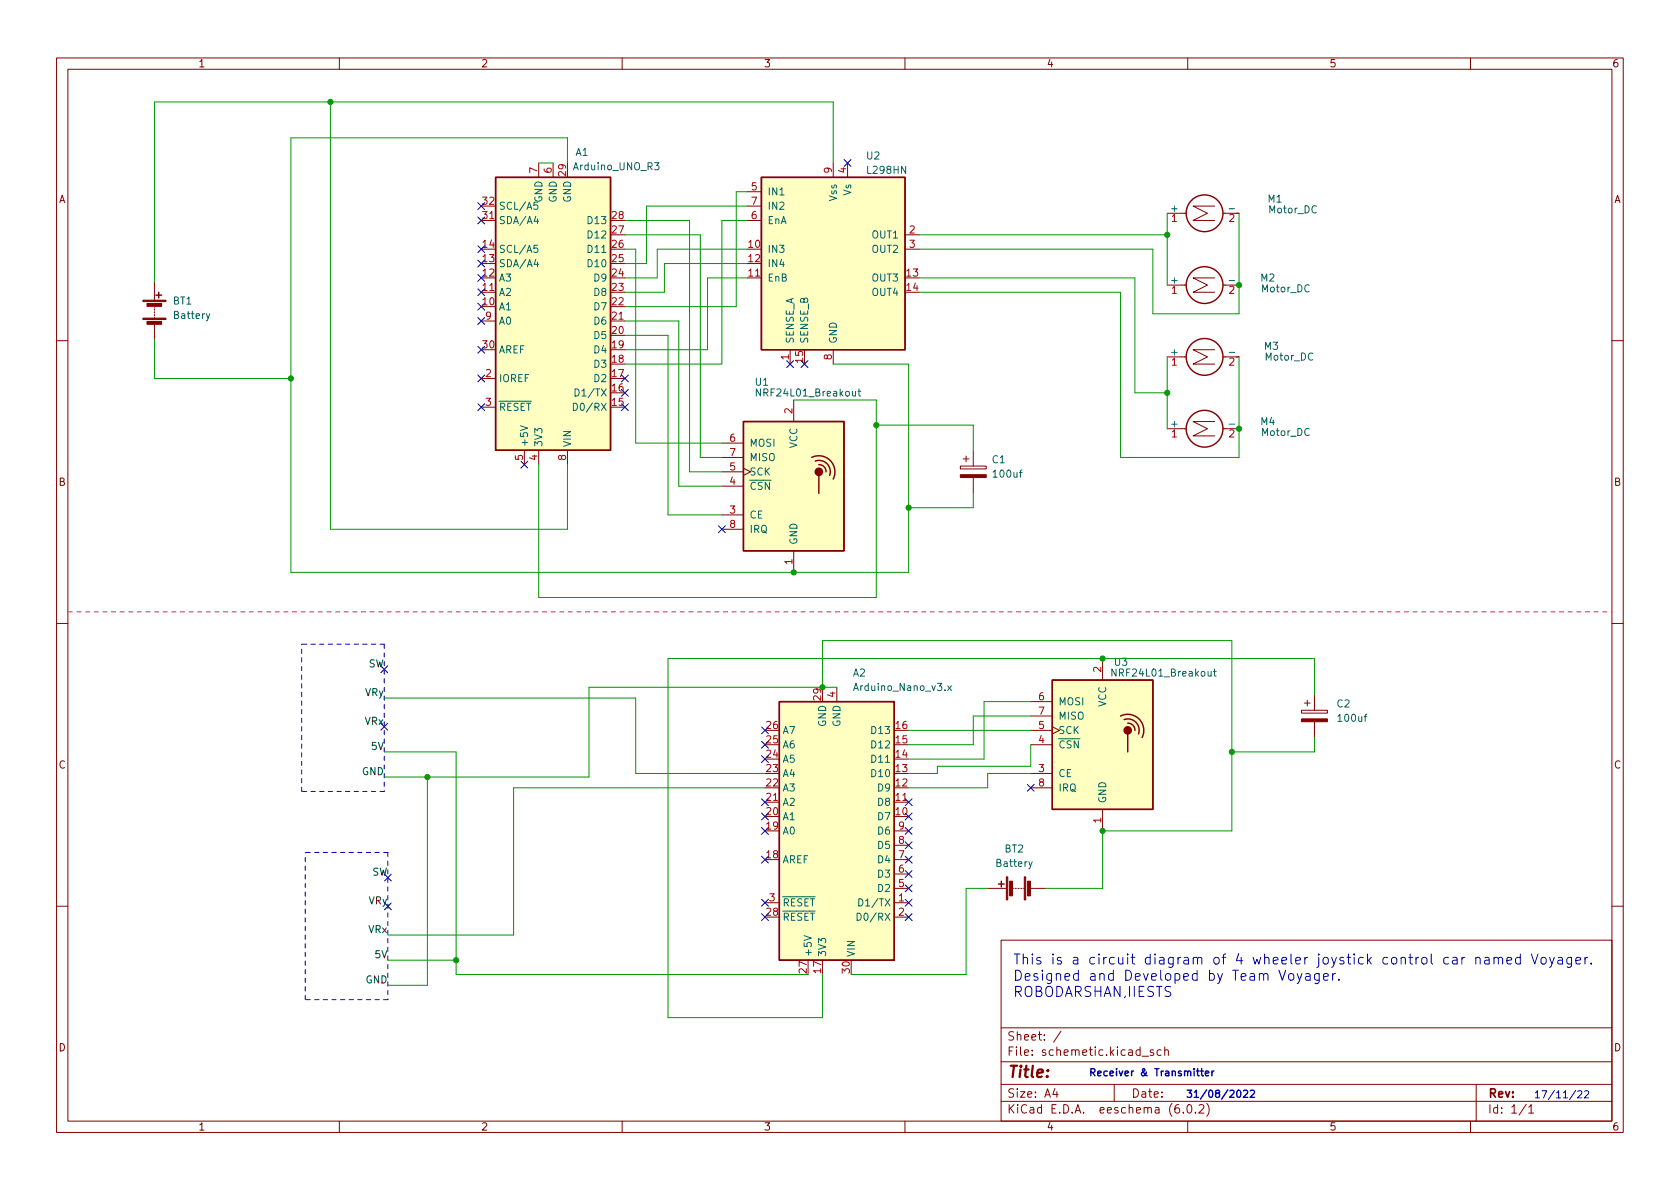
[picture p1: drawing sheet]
<svg xmlns="http://www.w3.org/2000/svg" width="297mm" height="210mm" viewBox="0 0 297 210" stroke-linecap="round" stroke-linejoin="round" font-family="sans-serif">
<g fill="none" stroke="#840000" stroke-width=".18">
<path d="M10 10.2h277v190.1h-277zM12 12.2h273v186.1h-273zM60 10.2v2M110 10.2v2M160 10.2v2M210 10.2v2M260 10.2v2M85.1 39h2.5M95.2 28.8v2.6M97.8 28.8v2.6M132.1 33.9h2.5M132.1 39h2.5"/>
<path d="M132.1 36.4h2.5M147.3 28.8v2.6M149.9 28.8v2.6M206.4 37.7h3.3M214.8 36.4h-3.9l2.6 1.3-2.6 1.3h3.9M216.2 37.7h2.9M27.3 49.8v3.3M27.3 54.1v.3M27.3 54.6v.3M27.3 55.1v.3M27.3 55.6v.3M27.3 56.1v.3"/>
<path d="M27.3 57.4v2.5M85.1 51.7h2.5M85.1 56.8h2.5M107.9 56.8h2.6M132.1 49.1h2.5M160 41.5h2.6M160 44.1h2.6M206.4 50.4h3.3M214.8 49.1h-3.9l2.6 1.3-2.6 1.3h3.9M216.2 50.4h2.9M10 60.2h2M85.1 66.9h2.5"/>
<path d="M85.1 72h2.5M92.7 79.6v2.6M95.2 79.6v2.6M100.3 79.6v2.6M127.6 78.4h3.8M139.7 61.8v2.6M140.3 70.7v3.8M147.3 61.8v2.6M172.1 79.6v2.8M206.4 75.8h3.3M206.4 63.1h3.3M214.8 74.5h-3.9l2.6 1.3-2.6 1.3h3.9"/>
<path d="M214.8 61.8h-3.9l2.6 1.3-2.6 1.3h3.9M216.2 75.8h2.9M216.2 63.1h2.9M285 60.2h2M127.6 91.1h3.8M127.6 86h3.8M127.6 83.4h3.8M127.6 80.9h3.8M127.6 93.6h3.8M131.4 82.8l1.3 .6-1.3 .7M140.3 97.4v3.8M169.8 82.4h4.6v.5h-4.6z"/>
<path d="M170.3 81.1h1M170.8 80.6v1.1M172.1 84.4v2.8M10 110.2h2M194.9 116.5v3.8M285 110.2h2M148 121.5v2.6M182.2 136.8h3.9M182.2 131.7h3.9M182.2 129.2h3.9M182.2 124.1h3.9M182.2 126.6h3.9"/>
<path d="M182.2 139.3h3.9M186.1 128.5l1.2 .7-1.2 .6M230.1 125.6h4.6v.5h-4.6zM230.6 124.3h1M231.1 123.8v1M232.4 122.8v2.8M232.4 127.6v2.8M135.3 159.6h2.5M135.3 141.9h2.5M158.1 159.6h2.6M158.1 141.9h2.6M158.1 157.1h2.6"/>
<path d="M158.1 154.6h2.6M158.1 152h2.6M158.1 149.5h2.6M158.1 146.9h2.6M174.6 157.1h3.3M178.9 157.1h.3M179.5 157.1h.2M180 157.1h.2M180.5 157.1h.2M181 157.1h.2M182.2 157.1h2.6M194.9 143.1v3.8"/>
<path d="M10 160.2h2M158.1 162.2h2.6M177 166.3h108v32h-108zM285 160.2h2M60 198.3v2M110 198.3v2M160 198.3v2M177 194.8h108M177 191.8h108M177 187.8h108M177 181.8h108M186.5 192.5l-.4 1h1"/>
<path d="M186.9 193v1M187.6 182.4l-1.3 1.9M197 191.8v3M201.9 186.8h1.2M203.9 185.7l-.3-.1-.2 .2v.3l.5 .1v.4h-.5M205.3 185.7l-.4-.1-.3 .3v.4l.1 .3h.6M205.9 185.8l.2-.2 .4 .1 .1 .9M205.9 185.1v1.5M208.4 195.3a.59 .59 0 0 0-.7 .7v.5l.2 .3h.4l.2-.1 .1-.5-.2-.2-.4-.1-.3 .3M209.2 196.7v.1M210 198.3v2M210.1 195.4l.1-.1a.81 .81 0 0 1 .6 .7 .81 .81 0 0 1-.3 .8h-.1a.81 .81 0 0 1-.6-.6 .81 .81 0 0 1 .3-.8z"/>
<path d="M211.4 196.7v.1M212 195.5l.6-.2 .2 .2 .1 .3-1 1h1M213.4 195.1a1.72 1.72 0 0 1 0 2.3M260 198.3v2M261 191.8v6.5M269.9 195.3l-1.3 1.9M270.3 195.8l.4-.5v1.5M270.3 196.8h.9"/>
</g>
<g fill="none" stroke="#840000" stroke-width=".25">
<path d="M87.6 31.4h20.3v48.2h-20.3zM134.6 31.4h25.4v30.4h-25.4zM27.6 52.2h1M28.1 51.7v1M131.4 74.5h17.8v22.9h-17.8zM143.5 80.9a2.84 2.84 0 0 1 3.3 .5 2.84 2.84 0 0 1 .5 3.3M144.1 81.5a1.99 1.99 0 0 1 2.1 .5 1.99 1.99 0 0 1 .5 2.1M144.8 82.2a1.23 1.23 0 0 1 1.2 1.2M144.8 84.1v3.1M137.8 124.1h20.3v45.7h-20.3zM186.1 120.3h17.7v22.8h-17.7zM198.1 126.6a2.84 2.84 0 0 1 3.3 .5 2.84 2.84 0 0 1 .5 3.3"/>
<path d="M198.8 127.2a1.99 1.99 0 0 1 2 .5 1.99 1.99 0 0 1 .5 2.1M199.4 127.9a1.23 1.23 0 0 1 1.3 1.3M199.4 129.8v3.2M176.5 156.3h1M177 155.8v1"/>
<circle cx="213" cy="37.7" r="3.3"/>
<circle cx="213" cy="50.4" r="3.3"/>
<circle cx="213" cy="75.8" r="3.3"/>
<circle cx="213" cy="63.1" r="3.3"/>
</g>
<g fill="#840000" stroke="#840000" stroke-width=".18">
<path d="M25.3 56.3h4v.2h-4z"/>
<path d="M25.3 53.1h4v.2h-4z"/>
<path d="M26 56.8h2.6v.5h-2.6z"/>
<path d="M26 53.7h2.6v.5h-2.6z"/>
<path d="M230.1 127.1h4.6v.5h-4.6z"/>
<path d="M169.8 83.9h4.6v.5h-4.6z"/>
<path d="M181.1 155.1h.3v4h-.3z"/>
<path d="M177.9 155.1h.3v4h-.3z"/>
<path d="M181.7 155.8h.5v2.6h-.5z"/>
<path d="M178.5 155.8h.5v2.6h-.5z"/>
</g>
<g fill="none" stroke="#006464" stroke-width=".18">
<path d="M94.7 38.2l-.3 .9h.8M95 35.7h-.6v.7l.2-.2 .4 .1 .1 .2-.1 .4-.1 .1-.5-.1M95 38.7v.9M115.7 28.8h.8l-.4 .4 .4 .2v.5l-.2 .1-.6-.1M37.1 55.5l-.4 1.1-.2 .1M94.7 45.8l-.3 1h.8M95 43.4h-.6v.6l.2-.1h.4l.1 .2-.1 .4-.1 .1-.5-.1M95 46.3v.9M92 75.3l1.3 .4-1.3 .4M101.4 71.3a.64 .64 0 0 1 .7 .6 .64 .64 0 0 1-.7 .7zM101.7 68.8a.64 .64 0 0 1 .7 .6 .64 .64 0 0 1-.7 .6zM151.7 69.2h.5"/>
<path d="M151.9 68.8v1.1l.3 .1M214.6 118.7h.4M214.7 118.3v1.1l.3 .2M167.6 121.3l.6 .8M168.2 121.3l-.6 .8M151.8 158.9a.64 .64 0 0 1 .8 .7 .64 .64 0 0 1-.8 .6zM182.5 152.4l-.4 1.1-.2 .1M142.2 165.5l1.2 .4-1.2 .4M151.5 161.5a.64 .64 0 0 1 .8 .6 .64 .64 0 0 1-.8 .6z"/>
</g>
<g fill="#ffffc2" stroke="#ffffc2" stroke-width=".18">
<path d="M137.8 124.1h20.3v45.7h-20.3z"/>
<path d="M186.1 120.3h17.7v22.8h-17.7z"/>
<path d="M131.4 74.5h17.8v22.9h-17.8z"/>
<path d="M134.6 31.4h25.4v30.4h-25.4z"/>
<path d="M87.6 31.4h20.3v48.2h-20.3z"/>
</g>
<g fill="#840000" stroke="#840000" stroke-width=".25">
<circle cx="199.4" cy="129.2" r=".63"/>
<circle cx="144.8" cy="83.4" r=".63"/>
</g>
<path d="M212.3 189.4h.5M212.5 189v1.1l.3 .1M213.1 189.8l.6-.1v-.2l-.4-.1-.2 .2 .1 .6h.5M214.3 189.4v.8M214.6 189.4l-.3 .2M218.8 192.9l.2-.1a.68 .68 0 0 1 .4 .6 .68 .68 0 0 1-.4 .7l-.2-.2-.1-.3zM219.9 192.9l.5-.1 .2 .3-.8 1h.8M221.1 192.9l.5-.1 .2 .3-.8 1h.8" fill="none" stroke="#0000c2" stroke-width=".25"/>
<g fill="none" stroke="#0000c2" stroke-width=".18">
<path d="M228 172.2a.48 .48 0 0 1 .8 .3v.5a.48 .48 0 0 1-.5 .4 .48 .48 0 0 1-.5-.4v-.5zM229.4 172.2l.4 1.1M230.2 172.2l-.6 1.6-.2 .1M230.9 172.2h.7v1.1M231.6 172.6l-.6 .1a.35 .35 0 0 0-.2 .3 .35 .35 0 0 0 .2 .3h.6M233.2 172.2v1.4a.48 .48 0 0 1-.7 .2M233.2 172.2h-.5l-.3 .3v.5l.2 .3h.6M234 172.7l.9-.1-.1-.4h-.5l-.3 .2 .1 .9h.7M235.6 172.2v1.1M236.1 172.2h-.3l-.2 .3M236.7 173.2v.1M260.9 169.5a.44 .44 0 0 1 .8 0v1"/>
<path d="M260.9 169.3v1.2M262.5 169.4h.7l.1 1.1M263.3 169.7l-.6 .1a.35 .35 0 0 0-.3 .3 .35 .35 0 0 0 .3 .4l.6-.1M264.2 169.5a.44 .44 0 0 1 .7 0v1M264.2 169.3v1.2M264.9 169.5l.3-.2 .4 .1 .1 1.1M266.4 169.9l.9-.2-.1-.3-.5-.1-.3 .2 .1 .9h.7M268.8 169.4l-.5-.1-.3 .3v.5l.1 .3h.7M268.8 168.7v1.8M270.8 168.7l.5 1.8 .6-1.8M272.6 169.4a.48 .48 0 0 1 .8 .2v.5a.48 .48 0 0 1-.5 .4 .48 .48 0 0 1-.5-.4v-.5zM274 169.3l.4 1.2"/>
<path d="M274.8 169.3l-.6 1.6-.2 .2M275.5 169.4h.7l.1 1.1M276.3 169.7l-.6 .1a.35 .35 0 0 0-.3 .3 .35 .35 0 0 0 .3 .4l.6-.1M277.9 169.3v1.4a.48 .48 0 0 1-.8 .3M277.9 169.4l-.5-.1-.4 .3v.5l.2 .3h.7M278.6 169.9l.9-.2-.1-.3-.5-.1-.3 .2 .1 .9h.7M280.2 169.3v1.2M280.7 169.3l-.3 .1-.2 .2M281.3 170.3v.2M278.6 192.8l-1.1 1.7M279 193l.4-.1 .3 .3-.8 .9h.8M280.2 193l.5-.1 .2 .3-.8 .9h.8"/>
</g>
<path d="M67.9 113.9v26M67.9 113.9h-14.6M53.3 139.9v-26M67.9 139.9h-14.6M68.6 150.7h-14.6M68.6 150.7v26.1M54 176.8v-26.1M68.6 176.8h-14.6" fill="none" stroke="#0000c2" stroke-width=".18" stroke-dasharray=".8 .8"/>
<path d="M12.1 108.2h273" fill="none" stroke="#ff2087" stroke-width=".18" stroke-dasharray=".8 .8"/>
<g fill="none" stroke="#009600" stroke-width=".18">
<path d="M58.4 18v75.6h41.9v-11.4M95.2 28.8h2.6M100.3 28.8v-4.4h-48.9v76.8h109.3v-36.8h-13.4M110.5 39h11.4v44.4h5.7M132.1 39h-4.5v25.4h-17.1M132.1 36.4h-17.8v10.2h-3.8M132.1 33.9h-1.9v20.3h-19.7M147.3 28.8v-10.8h-120v31.8M206.4 37.7v12.7M219.1 37.7v17.8h-15.3v-11.4h-41.2M27.3 59.9v7h24.1M110.5 44.1h1.9v34.3h15.2"/>
<path d="M110.5 41.5h13.3v39.4h3.8M110.5 56.8h9.5v29.2h7.6M110.5 59.3h7.6v31.8h9.5M132.1 44.1h-15.9v5h-5.7M132.1 49.1h-7v12.7h-14.6M132.1 46.6h-14.6v5.1h-7M162.6 41.5h43.8M162.6 49.1h38.1v20.4h5.7M162.6 51.7h35.5v29.2h21v-17.8M140.3 70.7h14.6v35h-59.7v-23.5M154.9 75.2h17.2v4.4M206.4 63.1v12.7"/>
<path d="M172.1 87.2v2.6h-11.4M67.9 133h12.7v39.3h62.3M67.9 123.4h44.5v13.4h22.9M75.6 137.4v36.8h-7M135.3 139.3h-44.5v26h-22.2M145.4 121.5v-8.2h72.4v33.6h-22.9v10.2h-10.1M148 121.5h-43.9v15.9h-36.2M160.7 129.2h21.5M182.2 126.6h-10.1v5.1h-11.4M182.2 136.8h-7.6v2.5h-13.9M182.2 131.7v3.8h-16.5v1.3h-5M182.2 124.1h-8.2v10.1h-13.3"/>
<path d="M232.4 122.8v-6.3h-114.3v63.5h27.3v-7.7M232.4 130.4v2.6h-14.6M174.6 157.1h-3.8v15.2h-20.3M68.6 169.8h12"/>
</g>
<g fill="none" stroke="#000084" stroke-width=".18">
<path d="M84.5 38.4l1.2 1.2M84.5 35.8l1.2 1.3M85.7 38.4l-1.2 1.2M85.7 35.8l-1.2 1.3M149.3 28.2l1.2 1.2M150.5 28.2l-1.2 1.2M84.5 56.2l1.2 1.2M84.5 48.5l1.2 1.3M84.5 51.1l1.2 1.2M84.5 46l1.2 1.2M84.5 53.6l1.2 1.2M84.5 43.5l1.2 1.2"/>
<path d="M85.7 56.2l-1.2 1.2M85.7 48.5l-1.2 1.3M85.7 51.1l-1.2 1.2M85.7 46l-1.2 1.2M85.7 53.6l-1.2 1.2M85.7 43.5l-1.2 1.2M84.5 71.4l1.2 1.2M84.5 66.3l1.2 1.2M84.5 61.2l1.2 1.3M85.7 71.4l-1.2 1.2M85.7 66.3l-1.2 1.2M85.7 61.2l-1.2 1.3"/>
<path d="M109.9 66.3l1.2 1.2M109.9 68.9l1.2 1.2M109.9 71.4l1.2 1.2M111.1 66.3l-1.2 1.2M111.1 68.9l-1.2 1.2M111.1 71.4l-1.2 1.2M139.1 63.8l1.2 1.2M140.3 63.8l-1.2 1.2M141.6 63.8l1.2 1.2M142.8 63.8l-1.2 1.2M92.1 81.6l1.2 1.2M93.3 81.6l-1.2 1.2"/>
<path d="M127 93l1.2 1.2M128.2 93l-1.2 1.2M67.3 117.7l1.3 1.3M68.6 117.7l-1.3 1.3M67.3 127.9l1.3 1.2M68.6 127.9l-1.3 1.2M134.6 128.5l1.3 1.3M134.6 133.6l1.3 1.2M134.6 131.1l1.3 1.2M135.9 128.5l-1.3 1.3M135.9 133.6l-1.3 1.2M135.9 131.1l-1.3 1.2"/>
<path d="M181.6 138.7l1.3 1.2M182.9 138.7l-1.3 1.2M68 154.6l1.2 1.2M68 159.7l1.2 1.2M69.2 154.6l-1.2 1.2M69.2 159.7l-1.2 1.2M134.6 143.8l1.3 1.2M134.6 146.3l1.3 1.2M134.6 141.2l1.3 1.3M134.6 159l1.3 1.2M134.6 151.4l1.3 1.2M135.9 143.8l-1.3 1.2"/>
<path d="M135.9 146.3l-1.3 1.2M135.9 141.2l-1.3 1.3M135.9 159l-1.3 1.2M135.9 151.4l-1.3 1.2M160 141.2l1.3 1.3M160 143.8l1.3 1.2M160 146.3l1.3 1.2M160 148.9l1.3 1.2M160 151.4l1.3 1.2M160 159l1.3 1.2M160 153.9l1.3 1.3M160 156.5l1.3 1.2"/>
<path d="M161.3 141.2l-1.3 1.3M161.3 143.8l-1.3 1.2M161.3 146.3l-1.3 1.2M161.3 148.9l-1.3 1.2M161.3 151.4l-1.3 1.2M161.3 159l-1.3 1.2M161.3 153.9l-1.3 1.3M161.3 156.5l-1.3 1.2M134.6 161.6l1.3 1.2M135.9 161.6l-1.3 1.2M160 161.6l1.3 1.2M161.3 161.6l-1.3 1.2"/>
</g>
<g fill="#009600" stroke="#009600" stroke-width=".18">
<circle cx="206.4" cy="69.5" r=".46"/>
<circle cx="219.1" cy="75.8" r=".46"/>
<circle cx="219.1" cy="50.4" r=".46"/>
<circle cx="206.4" cy="41.5" r=".46"/>
<circle cx="160.7" cy="89.8" r=".46"/>
<circle cx="154.9" cy="75.2" r=".46"/>
<circle cx="140.3" cy="101.2" r=".46"/>
<circle cx="80.6" cy="169.8" r=".46"/>
<circle cx="194.9" cy="146.9" r=".46"/>
<circle cx="194.9" cy="116.5" r=".46"/>
<circle cx="145.4" cy="121.5" r=".46"/>
<circle cx="217.8" cy="133" r=".46"/>
<circle cx="58.4" cy="18" r=".46"/>
<circle cx="51.4" cy="66.9" r=".46"/>
<circle cx="75.6" cy="137.4" r=".46"/>
</g>
<text font-size="2.8" fill="#840000" x="178" y="190.6">Title:</text>
<g font-size="2.5" fill="#0000c2">
<text x="179.1" y="170.6">This is a circuit diagram of 4 wheeler joystick control car named Voyager.</text>
<text x="179.1" y="173.4">Designed and Developed by Team Voyager.</text>
<text x="179.1" y="176.3">ROBODARSHAN,IIESTS</text>
</g>
<g font-size="2.1" fill="#840000">
<text x="178" y="184">Sheet: /</text>
<text x="178" y="186.7">File: schemetic.kicad_sch</text>
<text x="178" y="196.9">KiCad E.D.A. eeschema (6.0.2)</text>
<text x="178" y="194.1">Size: A4</text>
<text x="200" y="194.1">Date:</text>
<text x="263" y="194.1">Rev:</text>
<text x="263" y="196.9">Id: 1/1</text>
</g>
<g font-size="1.8" fill="#840000">
<text x="35" y="11.9">1</text>
<text x="85" y="11.9">2</text>
<text x="135" y="11.9">3</text>
<text x="185" y="11.9">4</text>
<text x="235" y="11.9">5</text>
<text x="285" y="11.9">6</text>
<text x="10.3" y="35.9">A</text>
<text x="285.3" y="35.9">A</text>
<text x="10.3" y="85.9">B</text>
<text x="285.3" y="85.9">B</text>
<text x="10.3" y="135.9">C</text>
<text x="285.3" y="135.9">C</text>
<text x="10.3" y="185.9">D</text>
<text x="285.3" y="185.9">D</text>
<text x="35" y="199.9">1</text>
<text x="85" y="199.9">2</text>
<text x="135" y="199.9">3</text>
<text x="185" y="199.9">4</text>
<text x="235" y="199.9">5</text>
<text x="285" y="199.9">6</text>
</g>
<g font-size="1.8" fill="#006464">
<text x="101.8" y="27.6">A1</text>
<text x="153.3" y="28.2">U2</text>
<text x="95.9" y="35.8" transform="rotate(-90 95.9 35.8)">GND</text>
<text x="98.4" y="35.8" transform="rotate(-90 98.4 35.8)">GND</text>
<text x="101" y="35.8" transform="rotate(-90 101 35.8)">GND</text>
<text x="101.6" y="30.1">Arduino_UNO_R3</text>
<text x="135.6" y="34.5">IN1</text>
<text x="148" y="35.5" transform="rotate(-90 148 35.5)">Vss</text>
<text x="150.5" y="34.5" transform="rotate(-90 150.5 34.5)">Vs</text>
<text x="153.5" y="30.7">L298HN</text>
<text x="224.2" y="35.8">M1</text>
<text x="88.1" y="39.6">SDA/A4</text>
<text x="88.1" y="37.1">SCL/A5</text>
<text x="104.2" y="39.6">D13</text>
<text x="135.6" y="39.6">EnA</text>
<text x="135.6" y="37.1">IN2</text>
<text x="207.1" y="37.5">+</text>
<text x="217.5" y="37.5">-</text>
<text x="224.4" y="37.7">Motor_DC</text>
<text x="88.1" y="47.2">SDA/A4</text>
<text x="88.1" y="44.7">SCL/A5</text>
<text x="104.2" y="47.2">D10</text>
<text x="104.2" y="44.7">D11</text>
<text x="104.2" y="42.2">D12</text>
<text x="135.6" y="44.7">IN3</text>
<text x="135.6" y="47.2">IN4</text>
<text x="154.3" y="42.2">OUT1</text>
<text x="154.3" y="44.7">OUT2</text>
<text x="30.6" y="53.8">BT1</text>
<text x="88.1" y="52.3">A2</text>
<text x="88.1" y="49.8">A3</text>
<text x="105.2" y="52.3">D8</text>
<text x="105.2" y="49.8">D9</text>
<text x="135.6" y="49.8">EnB</text>
<text x="154.3" y="49.8">OUT3</text>
<text x="154.3" y="52.3">OUT4</text>
<text x="207.1" y="50.2">+</text>
<text x="217.5" y="50.2">-</text>
<text x="222.9" y="49.8">M2</text>
<text x="223.1" y="51.7">Motor_DC</text>
<text x="30.9" y="56.4">Battery</text>
<text x="88.1" y="54.9">A1</text>
<text x="88.1" y="57.4">A0</text>
<text x="105.2" y="59.9">D5</text>
<text x="105.2" y="57.4">D6</text>
<text x="105.2" y="54.9">D7</text>
<text x="88.1" y="62.5">AREF</text>
<text x="105.2" y="65">D3</text>
<text x="105.2" y="62.5">D4</text>
<text x="140.3" y="60.8" transform="rotate(-90 140.3 60.8)">SENSE_A</text>
<text x="142.9" y="60.8" transform="rotate(-90 142.9 60.8)">SENSE_B</text>
<text x="148" y="60.8" transform="rotate(-90 148 60.8)">GND</text>
<text x="207.1" y="62.9">+</text>
<text x="217.5" y="62.9">-</text>
<text x="223.6" y="61.8">M3</text>
<text x="223.7" y="63.7">Motor_DC</text>
<text x="88.1" y="67.6">IOREF</text>
<text x="102.4" y="70.1">D1/TX</text>
<text x="105.2" y="67.6">D2</text>
<text x="133.6" y="68.2">U1</text>
<text x="134.2" y="70.1">NRF24L01_Breakout</text>
<text x="88.1" y="72.6">~{RESET}</text>
<text x="102.2" y="72.6">D0/RX</text>
<text x="207.1" y="75.6">+</text>
<text x="217.5" y="75.6">-</text>
<text x="222.9" y="75.2">M4</text>
<text x="223.1" y="77.1">Motor_DC</text>
<text x="93.3" y="79.1" transform="rotate(-90 93.3 79.1)">+5V</text>
<text x="95.9" y="79.1" transform="rotate(-90 95.9 79.1)">3V3</text>
<text x="101" y="79.1" transform="rotate(-90 101 79.1)">VIN</text>
<text x="132.5" y="79">MOSI</text>
<text x="132.5" y="81.5">MISO</text>
<text x="141" y="79.3" transform="rotate(-90 141 79.3)">VCC</text>
<text x="175.4" y="81.9">C1</text>
<text x="132.5" y="86.6">~{CSN}</text>
<text x="132.5" y="84.1">SCK</text>
<text x="175.8" y="84.4">100uf</text>
<text x="132.5" y="91.7">CE</text>
<text x="132.5" y="94.2">IRQ</text>
<text x="141" y="96.4" transform="rotate(-90 141 96.4)">GND</text>
<text x="150.8" y="119.6">A2</text>
<text x="197.1" y="117.7">U3</text>
<text x="197.1" y="119.6">NRF24L01_Breakout</text>
<text x="151.3" y="122.2">Arduino_Nano_v3.x</text>
<text x="187.1" y="124.7">MOSI</text>
<text x="195.6" y="125" transform="rotate(-90 195.6 125)">VCC</text>
<text x="236.4" y="125.1">C2</text>
<text x="138.3" y="129.8">A7</text>
<text x="146" y="128.5" transform="rotate(-90 146 128.5)">GND</text>
<text x="148.6" y="128.5" transform="rotate(-90 148.6 128.5)">GND</text>
<text x="154.4" y="129.8">D13</text>
<text x="187.1" y="129.8">SCK</text>
<text x="187.1" y="127.2">MISO</text>
<text x="236.7" y="127.6">100uf</text>
<text x="138.3" y="137.4">A4</text>
<text x="138.3" y="134.9">A5</text>
<text x="138.3" y="132.3">A6</text>
<text x="154.4" y="137.4">D10</text>
<text x="154.4" y="134.9">D11</text>
<text x="154.4" y="132.3">D12</text>
<text x="187.1" y="137.4">CE</text>
<text x="187.1" y="132.3">~{CSN}</text>
<text x="138.3" y="142.5">A2</text>
<text x="138.3" y="139.9">A3</text>
<text x="155.3" y="142.5">D8</text>
<text x="155.3" y="139.9">D9</text>
<text x="187.1" y="139.9">IRQ</text>
<text x="195.6" y="142.1" transform="rotate(-90 195.6 142.1)">GND</text>
<text x="138.3" y="147.6">A0</text>
<text x="138.3" y="145">A1</text>
<text x="155.3" y="145">D7</text>
<text x="155.3" y="147.6">D6</text>
<text x="138.3" y="152.6">AREF</text>
<text x="155.3" y="155.2">D3</text>
<text x="155.3" y="152.6">D4</text>
<text x="155.3" y="150.1">D5</text>
<text x="176.3" y="153.3">Battery</text>
<text x="177.7" y="150.7">BT2</text>
<text x="138.3" y="160.3">~{RESET}</text>
<text x="152.6" y="160.3">D1/TX</text>
<text x="155.3" y="157.7">D2</text>
<text x="138.3" y="162.8">~{RESET}</text>
<text x="152.4" y="162.8">D0/RX</text>
<text x="143.5" y="169.3" transform="rotate(-90 143.5 169.3)">+5V</text>
<text x="146" y="169.3" transform="rotate(-90 146 169.3)">3V3</text>
<text x="151.1" y="169.3" transform="rotate(-90 151.1 169.3)">VIN</text>
</g>
<g font-size="1.8" fill="#a90000">
<text x="95" y="30.6" transform="rotate(-90 95 30.6)">7</text>
<text x="97.5" y="30.6" transform="rotate(-90 97.5 30.6)">6</text>
<text x="100.1" y="31.1" transform="rotate(-90 100.1 31.1)">29</text>
<text x="132.9" y="33.6">5</text>
<text x="147.1" y="30.6" transform="rotate(-90 147.1 30.6)">9</text>
<text x="149.6" y="30.6" transform="rotate(-90 149.6 30.6)">4</text>
<text x="85.4" y="38.7">31</text>
<text x="85.4" y="36.2">32</text>
<text x="108.2" y="41.3">27</text>
<text x="108.2" y="38.7">28</text>
<text x="132.9" y="38.7">6</text>
<text x="132.9" y="36.2">7</text>
<text x="160.8" y="41.3">2</text>
<text x="207.2" y="39.2">1</text>
<text x="217.3" y="39.2">2</text>
<text x="85.4" y="46.3">13</text>
<text x="85.4" y="43.8">14</text>
<text x="108.2" y="46.3">25</text>
<text x="108.2" y="43.8">26</text>
<text x="132.4" y="43.8">10</text>
<text x="132.4" y="46.3">12</text>
<text x="160.8" y="43.8">3</text>
<text x="85.4" y="54">10</text>
<text x="85.4" y="51.4">11</text>
<text x="85.4" y="48.9">12</text>
<text x="108.2" y="54">22</text>
<text x="108.2" y="51.4">23</text>
<text x="108.2" y="48.9">24</text>
<text x="132.4" y="48.9">11</text>
<text x="160.3" y="48.9">13</text>
<text x="160.3" y="51.4">14</text>
<text x="207.2" y="51.9">1</text>
<text x="217.3" y="51.9">2</text>
<text x="85.9" y="56.5">9</text>
<text x="108.2" y="59">20</text>
<text x="108.2" y="56.5">21</text>
<text x="85.4" y="61.6">30</text>
<text x="108.2" y="64.1">18</text>
<text x="108.2" y="61.6">19</text>
<text x="139.4" y="63.6" transform="rotate(-90 139.4 63.6)">1</text>
<text x="142" y="64.1" transform="rotate(-90 142 64.1)">15</text>
<text x="147.1" y="63.6" transform="rotate(-90 147.1 63.6)">8</text>
<text x="207.2" y="64.6">1</text>
<text x="217.3" y="64.6">2</text>
<text x="85.9" y="66.7">2</text>
<text x="85.9" y="71.7">3</text>
<text x="108.2" y="71.7">15</text>
<text x="108.2" y="69.2">16</text>
<text x="108.2" y="66.7">17</text>
<text x="140.1" y="73.1" transform="rotate(-90 140.1 73.1)">2</text>
<text x="207.2" y="77.3">1</text>
<text x="217.3" y="77.3">2</text>
<text x="92.5" y="81.4" transform="rotate(-90 92.5 81.4)">5</text>
<text x="95" y="81.4" transform="rotate(-90 95 81.4)">4</text>
<text x="100.1" y="81.4" transform="rotate(-90 100.1 81.4)">8</text>
<text x="129" y="83.2">5</text>
<text x="129" y="78.1">6</text>
<text x="129" y="80.6">7</text>
<text x="129" y="85.7">4</text>
<text x="129" y="90.8">3</text>
<text x="129" y="93.3">8</text>
<text x="140.1" y="99.8" transform="rotate(-90 140.1 99.8)">1</text>
<text x="194.7" y="118.9" transform="rotate(-90 194.7 118.9)">2</text>
<text x="145.2" y="123.8" transform="rotate(-90 145.2 123.8)">29</text>
<text x="147.7" y="123.3" transform="rotate(-90 147.7 123.3)">4</text>
<text x="183.7" y="123.8">6</text>
<text x="135.5" y="131.4">25</text>
<text x="135.5" y="128.9">26</text>
<text x="158.4" y="131.4">15</text>
<text x="158.4" y="128.9">16</text>
<text x="183.7" y="131.4">4</text>
<text x="183.7" y="128.9">5</text>
<text x="183.7" y="126.4">7</text>
<text x="135.5" y="136.5">23</text>
<text x="135.5" y="134">24</text>
<text x="158.4" y="136.5">13</text>
<text x="158.4" y="134">14</text>
<text x="183.7" y="136.5">3</text>
<text x="135.5" y="141.6">21</text>
<text x="135.5" y="139.1">22</text>
<text x="158.4" y="141.6">11</text>
<text x="158.4" y="139.1">12</text>
<text x="183.7" y="139.1">8</text>
<text x="135.5" y="146.7">19</text>
<text x="135.5" y="144.1">20</text>
<text x="158.4" y="144.1">10</text>
<text x="158.9" y="149.2">8</text>
<text x="158.9" y="146.7">9</text>
<text x="194.7" y="145.5" transform="rotate(-90 194.7 145.5)">1</text>
<text x="135.5" y="151.8">18</text>
<text x="158.9" y="154.3">6</text>
<text x="158.9" y="151.8">7</text>
<text x="135.5" y="161.9">28</text>
<text x="136" y="159.4">3</text>
<text x="158.9" y="159.4">1</text>
<text x="158.9" y="161.9">2</text>
<text x="158.9" y="156.8">5</text>
<text x="142.6" y="172" transform="rotate(-90 142.6 172)">27</text>
<text x="145.2" y="172" transform="rotate(-90 145.2 172)">17</text>
<text x="150.2" y="172" transform="rotate(-90 150.2 172)">30</text>
</g>
<g font-size="1.8" fill="#0f0f0f">
<text x="65.1" y="118">SW</text>
<text x="64.5" y="123.1">VRy</text>
<text x="64.5" y="128.2">VRx</text>
<text x="64" y="137.1">GND</text>
<text x="65.8" y="132.6">5V</text>
<text x="65.7" y="154.8">SW</text>
<text x="65.1" y="159.9">VRy</text>
<text x="65.1" y="165">VRx</text>
<text x="64.6" y="173.9">GND</text>
<text x="66.4" y="169.4">5V</text>
</g>
<g font-size="1.8" fill="#0000c2">
<text x="192.4" y="190.3">Receiver &amp; Transmitter</text>
<text x="209.5" y="194.1">31/08/2022</text>
<text x="271.1" y="194.2">17/11/22</text>
</g>
</svg>
